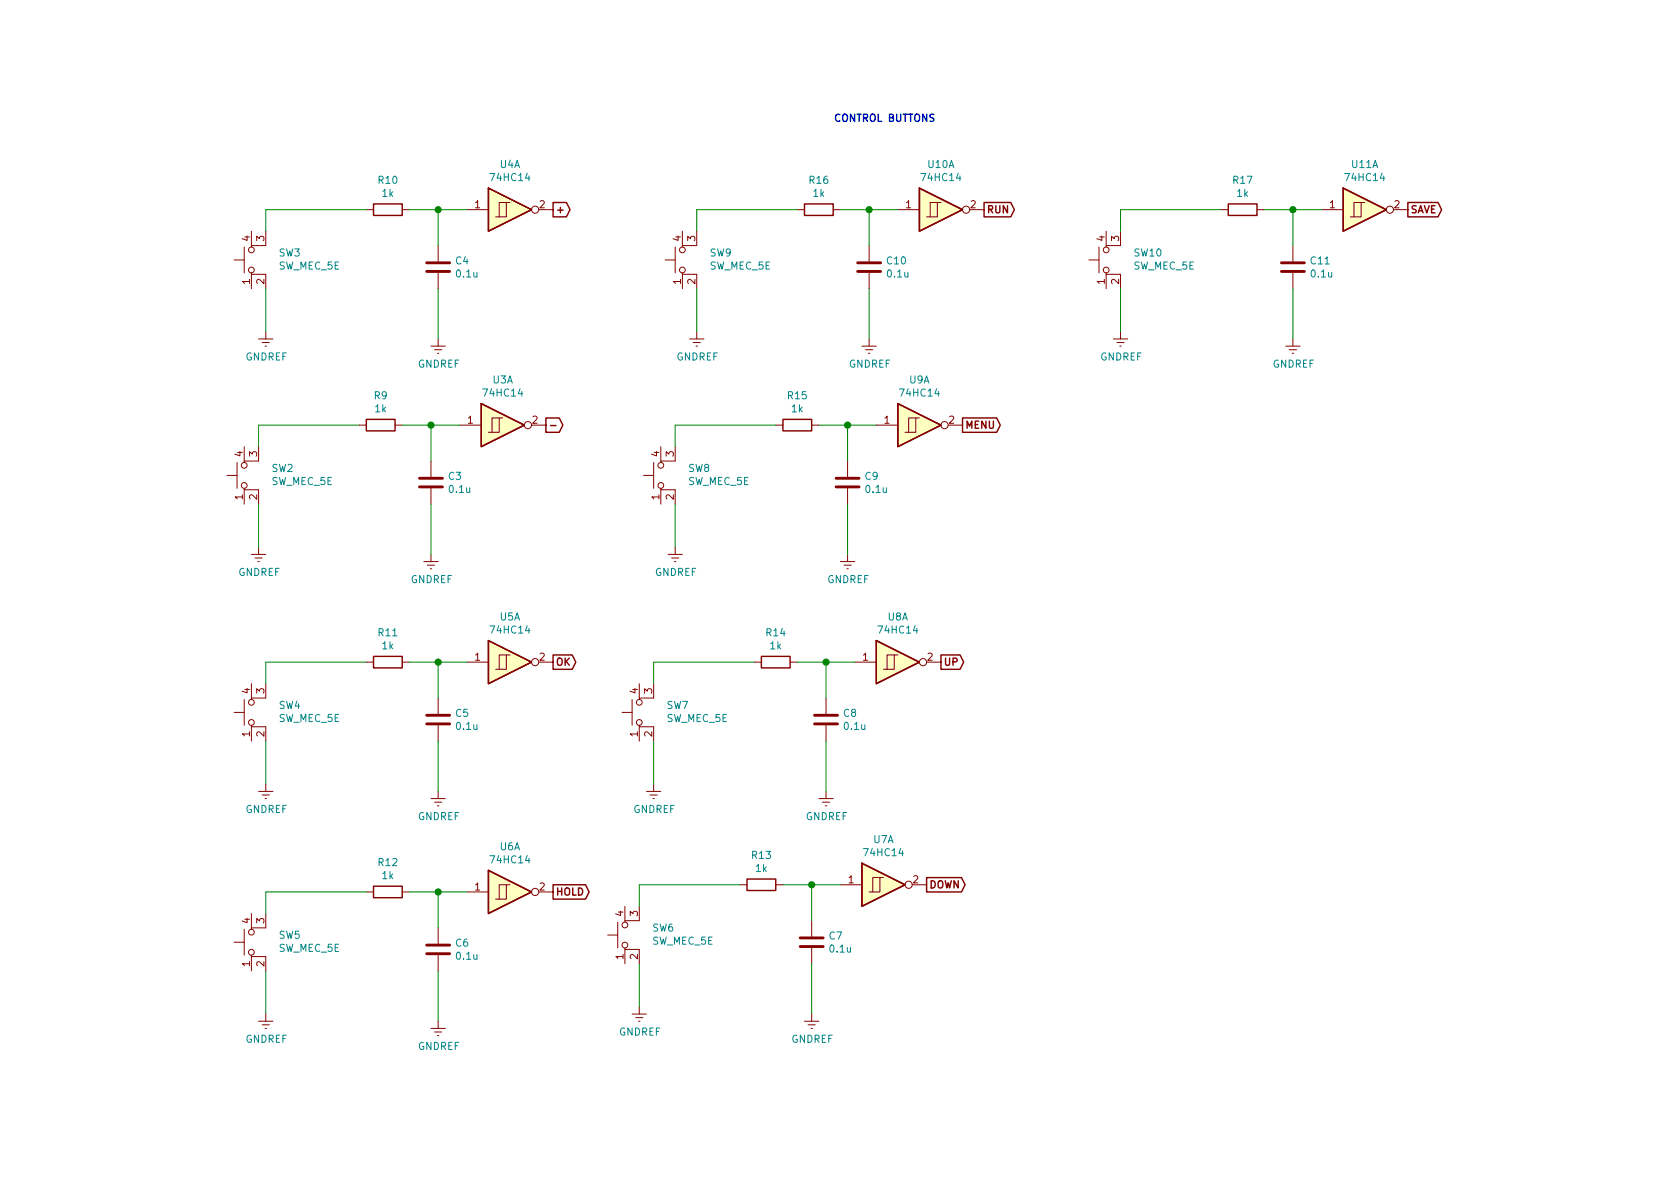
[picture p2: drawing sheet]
<svg xmlns="http://www.w3.org/2000/svg" width="297mm" height="210mm" viewBox="0 0 297 210" stroke-linecap="round" stroke-linejoin="round" font-family="sans-serif">
<g fill="none" stroke="#840000" stroke-width=".51">
<path d="M75.4 48h4.1M75.4 46.5h4.1M151.6 48h4.1M151.6 46.5h4.1M226.6 48h4M226.6 46.5h4M74.2 86.1h4M74.2 84.6h4M147.8 86.1h4.1M147.8 84.6h4.1M75.4 128h4.1M75.4 126.5h4.1"/>
<path d="M144 128h4.1M144 126.5h4.1M75.4 168.7h4.1M75.4 167.1h4.1M141.5 167.4h4M141.5 165.9h4"/>
</g>
<g fill="none" stroke="#840000" stroke-width=".18">
<path d="M64.8 37.1h1.2M71.1 37.1h1.3M82.5 37.1h3.9M89.5 35.8h-1.2v2.5M90.2 35.8h-.7v2.5h-1.9M95.2 37.1h2.6M141 37.1h1.2M147.3 37.1h1.3M158.7 37.1h3.9M165.7 35.8h-1.2v2.5M166.4 35.8h-.7v2.5h-1.9M171.4 37.1h2.6"/>
<path d="M215.9 37.1h1.3M222.2 37.1h1.3M233.7 37.1h3.8M240.7 35.8h-1.3v2.5M241.3 35.8h-.6v2.5h-1.9M246.4 37.1h2.5M41.4 46h1.8M43.2 43.7v4.6M44.4 48.3v.2h2.6v2.5M44.4 40.9v2.5M44.4 48.5v2.5M45.7 59.9h2.6"/>
<path d="M47 40.9v2.5h-2.6v.3M47 58.7v1.2M77.5 43.4v2.8M77.5 48.3v2.7M77.5 59.9v1.3M117.6 46h1.8M119.4 43.7v4.6M120.6 48.3v.2h2.6v2.5M120.6 40.9v2.5M120.6 48.5v2.5M121.9 59.9h2.6M123.2 40.9v2.5h-2.6v.3"/>
<path d="M123.2 58.7v1.2M153.7 43.4v2.8M153.7 48.3v2.7M153.7 59.9v1.3M192.5 46h1.8M194.3 43.7v4.6M195.6 48.3v.2h2.5v2.5M195.6 40.9v2.5M195.6 48.5v2.5M196.8 59.9h2.6M198.1 40.9v2.5h-2.5v.3M198.1 58.7v1.2"/>
<path d="M228.6 43.4v2.8M228.6 48.3v2.7M228.6 59.9v1.3M43.2 79v2.5M45.7 79v2.5h-2.5v.3M46.4 60.6h1.2M46.9 61.2h.2M63.5 75.2h1.3M69.8 75.2h1.3M76.2 61.2h2.5M76.8 61.8h1.3M77.3 62.5h.3"/>
<path d="M81.3 75.2h3.8M88.3 73.9h-1.3v2.5M88.9 73.9h-.6v2.5h-1.9M94 75.2h2.5M116.8 79v2.5M119.4 79v2.5h-2.6v.3M122.6 60.6h1.2M123.1 61.2h.2M137.2 75.2h1.2M143.5 75.2h1.3M152.4 61.2h2.5M153 61.8h1.3"/>
<path d="M153.5 62.5h.3M154.9 75.2h3.8M161.9 73.9h-1.2v2.5M162.6 73.9h-.7v2.5h-1.9M167.6 75.2h2.6M197.5 60.6h1.3M198 61.2h.2M227.3 61.2h2.6M228 61.8h1.2M228.5 62.5h.2M40.1 84.1h1.8M41.9 81.8v4.6"/>
<path d="M43.2 86.4v.2h2.5v2.5M43.2 86.6v2.5M44.4 98h2.6M45.1 98.7h1.3M45.6 99.3h.2M45.7 96.8v1.2M74.9 99.3h2.6M75.6 99.9h1.2M76.2 81.5v2.8M76.2 86.4v2.7M76.2 98v1.3M113.8 84.1h1.8"/>
<path d="M115.6 81.8v4.6M116.8 86.4v.2h2.6v2.5M116.8 86.6v2.5M118.1 98h2.5M118.7 98.7h1.3M119.3 99.3h.2M119.4 96.8v1.2M148.6 99.3h2.5M149.2 99.9h1.3M149.9 81.5v2.8M149.9 86.4v2.7M149.9 98v1.3"/>
<path d="M64.8 117.1h1.2M71.1 117.1h1.3M76.1 100.6h.2M82.5 117.1h3.9M89.5 115.8h-1.2v2.6M90.2 115.8h-.7v2.6h-1.9M95.2 117.1h2.6M133.3 117.1h1.3M139.7 117.1h1.3M149.7 100.6h.3M151.1 117.1h3.8M158.1 115.8h-1.3v2.6"/>
<path d="M158.7 115.8h-.6v2.6h-1.9M163.8 117.1h2.6M41.4 126h1.8M43.2 123.7v4.6M44.4 128.3v.2h2.6v2.6M44.4 120.9v2.5M44.4 128.5v2.6M45.7 139.9h2.6M47 120.9v2.5h-2.6v.3M47 138.7v1.2M77.5 123.4v2.8M77.5 128.3v2.8"/>
<path d="M77.5 139.9v1.3M110 126h1.8M111.8 123.7v4.6M113 128.3v.2h2.6v2.6M113 120.9v2.5M113 128.5v2.6M114.3 139.9h2.5M115.6 120.9v2.5h-2.6v.3M115.6 138.7v1.2M146 123.4v2.8M146 128.3v2.8M146 139.9v1.3"/>
<path d="M46.4 140.6h1.2M46.9 141.2h.2M64.8 157.7h1.2M71.1 157.7h1.3M76.2 141.2h2.5M76.8 141.9h1.3M77.3 142.5h.3M82.5 157.7h3.9M89.5 156.5h-1.2v2.5M90.2 156.5h-.7v2.5h-1.9M95.2 157.7h2.6M114.9 140.6h1.3"/>
<path d="M115.4 141.2h.3M130.8 156.5h1.3M137.2 156.5h1.2M144.8 141.2h2.5M145.4 141.9h1.3M145.9 142.5h.3M148.6 156.5h3.8M155.6 155.2h-1.3v2.5M156.2 155.2h-.6v2.5h-1.9M161.3 156.5h2.5M41.4 166.6h1.8M43.2 164.3v4.6"/>
<path d="M44.4 168.9v.3h2.6v2.5M44.4 161.5v2.6M44.4 169.2v2.5M47 161.5v2.6h-2.6v.2M47 179.3v1.3M77.5 164.1v2.8M77.5 168.9v2.8M107.4 165.3h1.8M109.2 163.1v4.5M110.5 167.6v.3h2.5v2.5M110.5 160.3v2.5M110.5 167.9v2.5"/>
<path d="M111.8 179.3h2.5M112.4 180h1.3M113 160.3v2.5h-2.5v.3M113 178v1.3M143.5 162.8v2.8M143.5 167.6v2.8M143.5 179.3v1.3M45.7 180.6h2.6M46.4 181.2h1.2M46.9 181.9h.2M76.2 181.9h2.5M76.8 182.5h1.3"/>
<path d="M77.3 183.1h.3M77.5 180.6v1.3M112.9 180.6h.3M142.2 180.6h2.6M142.9 181.2h1.2M143.4 181.9h.2"/>
<circle cx="94.6" cy="37.1" r=".63"/>
<circle cx="170.8" cy="37.1" r=".63"/>
<circle cx="245.7" cy="37.1" r=".63"/>
<circle cx="44.5" cy="47.7" r=".51"/>
<circle cx="44.5" cy="44.2" r=".51"/>
<circle cx="120.7" cy="44.2" r=".51"/>
<circle cx="120.7" cy="47.7" r=".51"/>
<circle cx="195.6" cy="44.2" r=".51"/>
<circle cx="195.6" cy="47.7" r=".51"/>
<circle cx="93.3" cy="75.2" r=".63"/>
<circle cx="167" cy="75.2" r=".63"/>
<circle cx="43.2" cy="85.8" r=".51"/>
<circle cx="43.2" cy="82.3" r=".51"/>
<circle cx="116.8" cy="85.8" r=".51"/>
<circle cx="116.8" cy="82.3" r=".51"/>
<circle cx="94.6" cy="117.1" r=".63"/>
<circle cx="163.2" cy="117.1" r=".63"/>
<circle cx="44.5" cy="124.2" r=".51"/>
<circle cx="44.5" cy="127.8" r=".51"/>
<circle cx="113" cy="124.2" r=".51"/>
<circle cx="113" cy="127.8" r=".51"/>
<circle cx="94.6" cy="157.7" r=".63"/>
<circle cx="160.7" cy="156.5" r=".63"/>
<circle cx="44.5" cy="164.8" r=".51"/>
<circle cx="44.5" cy="168.4" r=".51"/>
<circle cx="110.5" cy="163.6" r=".51"/>
<circle cx="110.5" cy="167.1" r=".51"/>
</g>
<g fill="none" stroke="#840000" stroke-width=".25">
<path d="M66 36.1h5.1v2h-5.1zM86.4 33.3l7.6 3.8-7.6 3.8zM97.8 35.8h2.4l.6 1.3-.6 1.2h-2.4zM142.2 36.1h5.1v2h-5.1zM162.6 33.3l7.6 3.8-7.6 3.8zM174 35.8h4.7l.6 1.3-.6 1.2h-4.7zM217.2 36.1h5v2h-5zM237.5 33.3l7.6 3.8-7.6 3.8zM248.9 35.8h5.4l.6 1.3-.6 1.2h-5.4zM64.8 74.2h5v2h-5zM85.1 71.4l7.6 3.8-7.6 3.8zM96.5 73.9h2.4l.6 1.3-.6 1.2h-2.4z"/>
<path d="M97.3 75.3h1M138.4 74.2h5.1v2h-5.1zM158.7 71.4l7.7 3.8-7.7 3.8zM170.2 73.9h6l.7 1.3-.7 1.2h-6zM66 116.1h5.1v2h-5.1zM86.4 113.3l7.6 3.8-7.6 3.8zM97.8 115.8h3.4l.6 1.3-.6 1.3h-3.4zM134.6 116.1h5.1v2h-5.1zM154.9 113.3l7.7 3.8-7.7 3.8zM166.4 115.8h3.3l.7 1.3-.7 1.3h-3.3zM66 156.7h5.1v2h-5.1zM86.4 153.9l7.6 3.8-7.6 3.8z"/>
<path d="M97.8 156.5h5.7l.7 1.2-.7 1.3h-5.7zM132.1 155.4h5.1v2.1h-5.1zM152.4 152.6l7.6 3.9-7.6 3.8zM163.8 155.2h6.2l.6 1.3-.6 1.2h-6.2z"/>
</g>
<g fill="#ffffc2" stroke="#ffffc2" stroke-width=".18">
<path d="M158.7 71.4l7.7 3.8-7.7 3.8z"/>
<path d="M162.6 33.3l7.6 3.8-7.6 3.8z"/>
<path d="M86.4 153.9l7.6 3.8-7.6 3.8z"/>
<path d="M237.5 33.3l7.6 3.8-7.6 3.8z"/>
<path d="M86.4 33.3l7.6 3.8-7.6 3.8z"/>
<path d="M152.4 152.6l7.6 3.9-7.6 3.8z"/>
<path d="M154.9 113.3l7.7 3.8-7.7 3.8z"/>
<path d="M85.1 71.4l7.6 3.8-7.6 3.8z"/>
<path d="M86.4 113.3l7.6 3.8-7.6 3.8z"/>
</g>
<g fill="none" stroke="#008400" stroke-width=".18">
<path d="M64.8 37.1h-17.8v3.8M72.4 37.1h10.1M77.5 37.1v6.3M141 37.1h-17.8v3.8M148.6 37.1h10.1M153.7 37.1v6.3M215.9 37.1h-17.8v3.8M223.5 37.1h10.2M228.6 37.1v6.3M47 51v7.7M77.5 51v8.9M123.2 51v7.7"/>
<path d="M153.7 51v8.9M198.1 51v7.7M228.6 51v8.9M63.5 75.2h-17.8v3.8M71.1 75.2h10.2M76.2 75.2v6.3M137.2 75.2h-17.8v3.8M144.8 75.2h10.1M149.9 75.2v6.3M45.7 89.1v7.7M76.2 89.1v8.9M119.4 89.1v7.7"/>
<path d="M149.9 89.1v8.9M64.8 117.1h-17.8v3.8M72.4 117.1h10.1M77.5 117.1v6.3M133.3 117.1h-17.7v3.8M141 117.1h10.1M146 117.1v6.3M47 131.1v7.6M77.5 131.1v8.8M115.6 131.1v7.6M146 131.1v8.8M64.8 157.7h-17.8v3.8"/>
<path d="M72.4 157.7h10.1M77.5 157.7v6.4M130.8 156.5h-17.8v3.8M138.4 156.5h10.2M143.5 156.5v6.3M47 171.7v7.6M77.5 171.7v8.9M113 170.4v7.6M143.5 170.4v8.9"/>
</g>
<g fill="#008400" stroke="#008400" stroke-width=".25">
<circle cx="143.5" cy="156.5" r=".51"/>
<circle cx="228.6" cy="37.1" r=".51"/>
<circle cx="146.1" cy="117.1" r=".51"/>
<circle cx="149.9" cy="75.2" r=".51"/>
<circle cx="153.7" cy="37.1" r=".51"/>
<circle cx="77.5" cy="157.7" r=".51"/>
<circle cx="77.5" cy="117.1" r=".51"/>
<circle cx="76.2" cy="75.2" r=".51"/>
<circle cx="77.5" cy="37.1" r=".51"/>
</g>
<text font-size="1.8" fill="#0000c2" x="147.3" y="21.5">CONTROL BUTTONS</text>
<g font-size="1.8" fill="#008484">
<text x="88.4" y="29.7">U4A</text>
<text x="164.1" y="29.7">U10A</text>
<text x="239" y="29.7">U11A</text>
<text x="67" y="32.5">R10</text>
<text x="67.6" y="34.8">1k</text>
<text x="86.9" y="32">74HC14</text>
<text x="143.2" y="32.5">R16</text>
<text x="143.8" y="34.8">1k</text>
<text x="163.1" y="32">74HC14</text>
<text x="218.1" y="32.5">R17</text>
<text x="218.7" y="34.8">1k</text>
<text x="238.1" y="32">74HC14</text>
<text x="49.3" y="47.7">SW_MEC_5E</text>
<text x="49.3" y="45.4">SW3</text>
<text x="80.6" y="46.8">C4</text>
<text x="125.5" y="47.7">SW_MEC_5E</text>
<text x="125.5" y="45.4">SW9</text>
<text x="156.9" y="46.8">C10</text>
<text x="200.4" y="47.7">SW_MEC_5E</text>
<text x="200.6" y="45.4">SW10</text>
<text x="231.8" y="46.8">C11</text>
<text x="80.8" y="49.1">0.1u</text>
<text x="157" y="49.1">0.1u</text>
<text x="231.9" y="49.1">0.1u</text>
<text x="43.4" y="63.7">GNDREF</text>
<text x="73.9" y="65">GNDREF</text>
<text x="119.6" y="63.7">GNDREF</text>
<text x="150.1" y="65">GNDREF</text>
<text x="194.5" y="63.7">GNDREF</text>
<text x="225" y="65">GNDREF</text>
<text x="66.2" y="70.6">R9</text>
<text x="85.7" y="70.1">74HC14</text>
<text x="87.1" y="67.8">U3A</text>
<text x="139.3" y="70.6">R15</text>
<text x="159.3" y="70.1">74HC14</text>
<text x="160.8" y="67.8">U9A</text>
<text x="66.3" y="72.9">1k</text>
<text x="140" y="72.9">1k</text>
<text x="48.1" y="83.5">SW2</text>
<text x="121.7" y="83.5">SW8</text>
<text x="48" y="85.8">SW_MEC_5E</text>
<text x="79.3" y="84.9">C3</text>
<text x="79.5" y="87.2">0.1u</text>
<text x="121.6" y="85.8">SW_MEC_5E</text>
<text x="153" y="84.9">C9</text>
<text x="153.2" y="87.2">0.1u</text>
<text x="42.1" y="101.8">GNDREF</text>
<text x="115.8" y="101.8">GNDREF</text>
<text x="72.6" y="103.1">GNDREF</text>
<text x="146.3" y="103.1">GNDREF</text>
<text x="67" y="112.5">R11</text>
<text x="86.9" y="112">74HC14</text>
<text x="88.4" y="109.7">U5A</text>
<text x="135.5" y="112.5">R14</text>
<text x="155.5" y="112">74HC14</text>
<text x="157" y="109.7">U8A</text>
<text x="67.6" y="114.8">1k</text>
<text x="136.2" y="114.8">1k</text>
<text x="49.3" y="125.4">SW4</text>
<text x="117.9" y="125.4">SW7</text>
<text x="49.3" y="127.7">SW_MEC_5E</text>
<text x="80.6" y="126.8">C5</text>
<text x="80.8" y="129.1">0.1u</text>
<text x="117.8" y="127.7">SW_MEC_5E</text>
<text x="149.2" y="126.8">C8</text>
<text x="149.4" y="129.1">0.1u</text>
<text x="43.4" y="143.8">GNDREF</text>
<text x="112" y="143.8">GNDREF</text>
<text x="73.9" y="145">GNDREF</text>
<text x="142.4" y="145">GNDREF</text>
<text x="154.5" y="149.1">U7A</text>
<text x="67" y="153.2">R12</text>
<text x="67.6" y="155.5">1k</text>
<text x="86.9" y="152.7">74HC14</text>
<text x="88.4" y="150.4">U6A</text>
<text x="133" y="151.9">R13</text>
<text x="133.7" y="154.2">1k</text>
<text x="153" y="151.4">74HC14</text>
<text x="49.3" y="166">SW5</text>
<text x="80.6" y="167.4">C6</text>
<text x="115.3" y="167.1">SW_MEC_5E</text>
<text x="115.4" y="164.7">SW6</text>
<text x="146.6" y="166.1">C7</text>
<text x="49.3" y="168.3">SW_MEC_5E</text>
<text x="80.8" y="169.7">0.1u</text>
<text x="146.8" y="168.4">0.1u</text>
<text x="43.4" y="184.4">GNDREF</text>
<text x="73.9" y="185.7">GNDREF</text>
<text x="109.4" y="183.1">GNDREF</text>
<text x="139.9" y="184.4">GNDREF</text>
</g>
<g font-size="1.8" fill="#840000">
<text x="84" y="36.8">1</text>
<text x="95.4" y="36.8">2</text>
<text x="98.1" y="37.7">+</text>
<text x="160.2" y="36.8">1</text>
<text x="171.6" y="36.8">2</text>
<text x="174.3" y="37.7">RUN</text>
<text x="235.1" y="36.8">1</text>
<text x="246.5" y="36.8">2</text>
<text x="249.3" y="37.7">SAVE</text>
<text x="44.2" y="42.6" transform="rotate(-90 44.2 42.6)">4</text>
<text x="46.7" y="42.6" transform="rotate(-90 46.7 42.6)">3</text>
<text x="120.4" y="42.6" transform="rotate(-90 120.4 42.6)">4</text>
<text x="122.9" y="42.6" transform="rotate(-90 122.9 42.6)">3</text>
<text x="195.3" y="42.6" transform="rotate(-90 195.3 42.6)">4</text>
<text x="197.9" y="42.6" transform="rotate(-90 197.9 42.6)">3</text>
<text x="44.2" y="50.3" transform="rotate(-90 44.2 50.3)">1</text>
<text x="46.7" y="50.3" transform="rotate(-90 46.7 50.3)">2</text>
<text x="120.4" y="50.3" transform="rotate(-90 120.4 50.3)">1</text>
<text x="122.9" y="50.3" transform="rotate(-90 122.9 50.3)">2</text>
<text x="195.3" y="50.3" transform="rotate(-90 195.3 50.3)">1</text>
<text x="197.9" y="50.3" transform="rotate(-90 197.9 50.3)">2</text>
<text x="82.7" y="74.9">1</text>
<text x="94.1" y="74.9">2</text>
<text x="156.4" y="74.9">1</text>
<text x="167.8" y="74.9">2</text>
<text x="170.5" y="75.8">MENU</text>
<text x="42.9" y="80.7" transform="rotate(-90 42.9 80.7)">4</text>
<text x="45.5" y="80.7" transform="rotate(-90 45.5 80.7)">3</text>
<text x="116.6" y="80.7" transform="rotate(-90 116.6 80.7)">4</text>
<text x="119.1" y="80.7" transform="rotate(-90 119.1 80.7)">3</text>
<text x="42.9" y="88.4" transform="rotate(-90 42.9 88.4)">1</text>
<text x="45.5" y="88.4" transform="rotate(-90 45.5 88.4)">2</text>
<text x="116.6" y="88.4" transform="rotate(-90 116.6 88.4)">1</text>
<text x="119.1" y="88.4" transform="rotate(-90 119.1 88.4)">2</text>
<text x="84" y="116.8">1</text>
<text x="95.4" y="116.8">2</text>
<text x="98.1" y="117.7">OK</text>
<text x="152.6" y="116.8">1</text>
<text x="164" y="116.8">2</text>
<text x="166.7" y="117.7">UP</text>
<text x="44.2" y="122.7" transform="rotate(-90 44.2 122.7)">4</text>
<text x="46.7" y="122.7" transform="rotate(-90 46.7 122.7)">3</text>
<text x="112.8" y="122.7" transform="rotate(-90 112.8 122.7)">4</text>
<text x="115.3" y="122.7" transform="rotate(-90 115.3 122.7)">3</text>
<text x="44.2" y="130.3" transform="rotate(-90 44.2 130.3)">1</text>
<text x="46.7" y="130.3" transform="rotate(-90 46.7 130.3)">2</text>
<text x="112.8" y="130.3" transform="rotate(-90 112.8 130.3)">1</text>
<text x="115.3" y="130.3" transform="rotate(-90 115.3 130.3)">2</text>
<text x="84" y="157.5">1</text>
<text x="95.4" y="157.5">2</text>
<text x="98.1" y="158.4">HOLD</text>
<text x="150" y="156.2">1</text>
<text x="161.4" y="156.2">2</text>
<text x="164.2" y="157.1">DOWN</text>
<text x="44.2" y="163.3" transform="rotate(-90 44.2 163.3)">4</text>
<text x="46.7" y="163.3" transform="rotate(-90 46.7 163.3)">3</text>
<text x="110.2" y="162" transform="rotate(-90 110.2 162)">4</text>
<text x="112.8" y="162" transform="rotate(-90 112.8 162)">3</text>
<text x="44.2" y="170.9" transform="rotate(-90 44.2 170.9)">1</text>
<text x="46.7" y="170.9" transform="rotate(-90 46.7 170.9)">2</text>
<text x="110.2" y="169.6" transform="rotate(-90 110.2 169.6)">1</text>
<text x="112.8" y="169.6" transform="rotate(-90 112.8 169.6)">2</text>
</g>
</svg>
